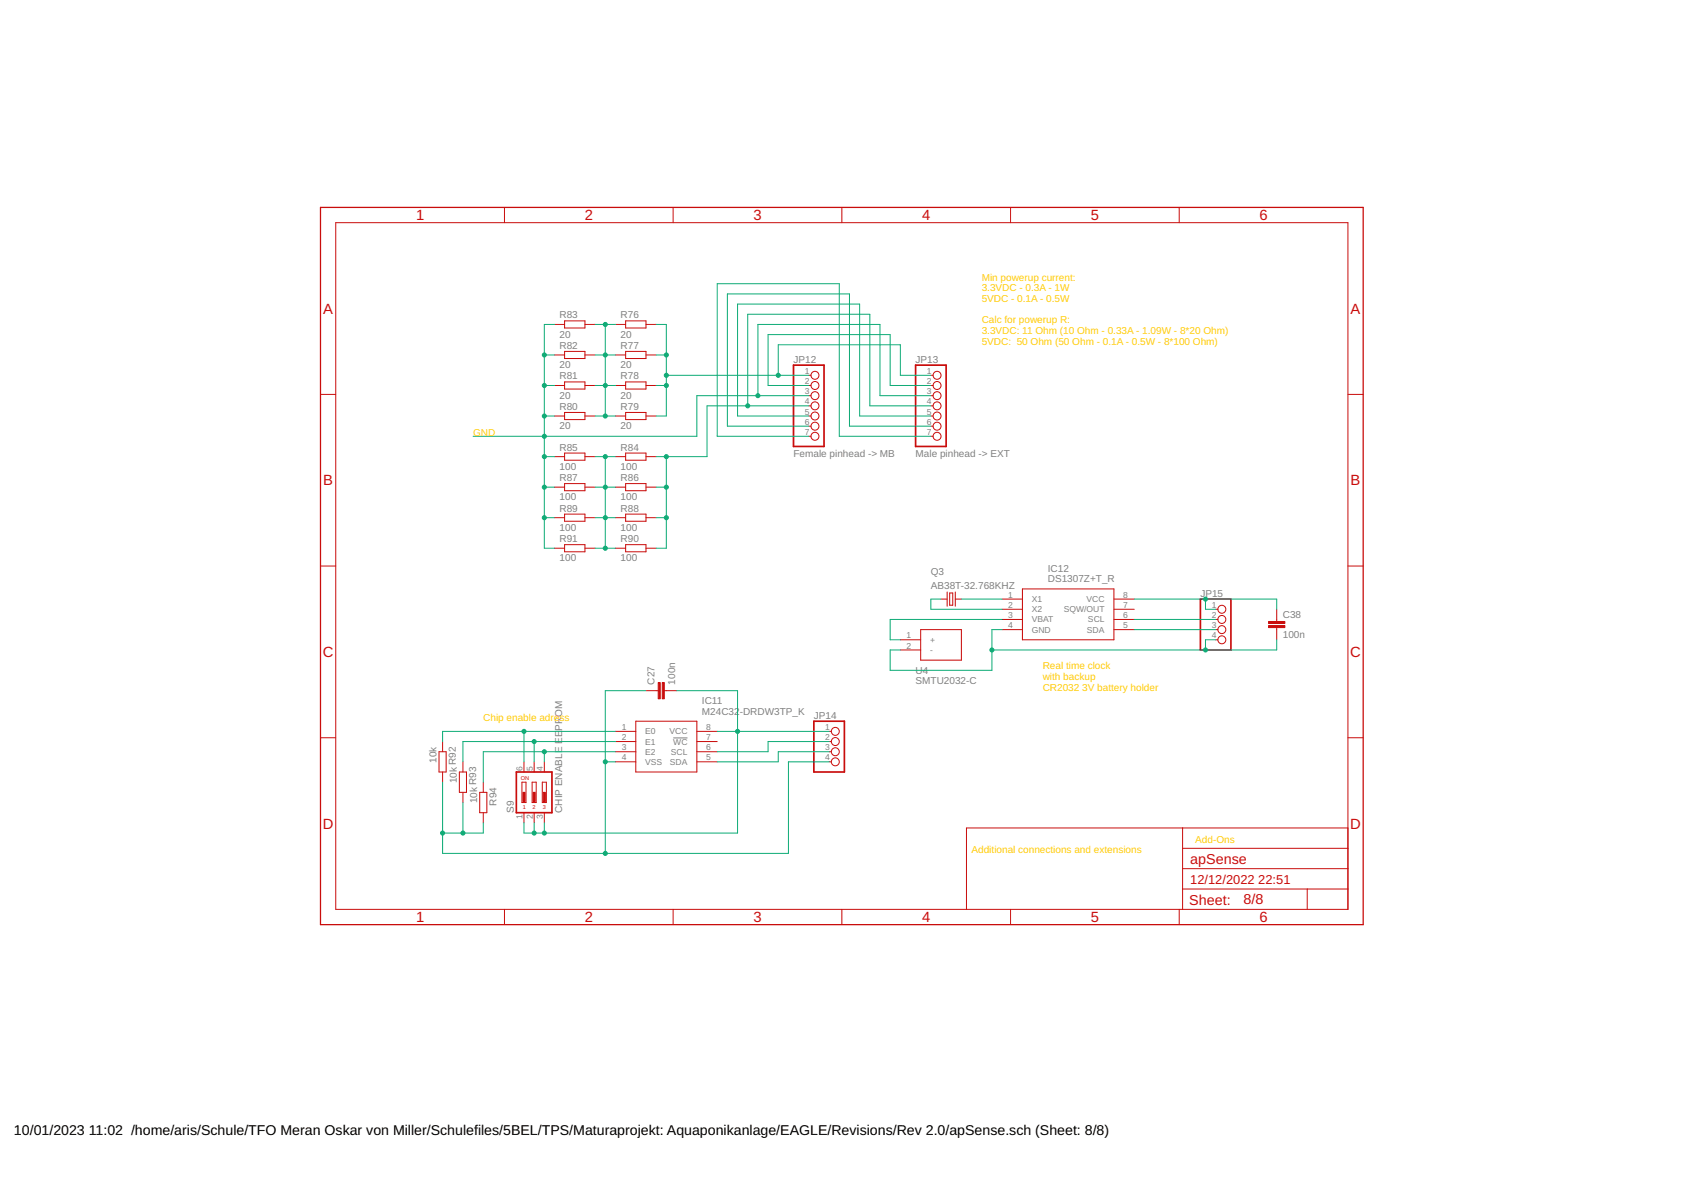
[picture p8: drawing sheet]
<svg xmlns="http://www.w3.org/2000/svg" width="420mm" height="297mm" viewBox="0 0 420 297" stroke-linecap="round" stroke-linejoin="round" font-family="sans-serif">
<path d="M168.1 184.2h3.5" fill="none" stroke="#808080" stroke-width=".25"/>
<g fill="none" stroke="#c90d0c" stroke-width=".25">
<path d="M83.8 55.6h252.7v171.4h-252.7zM125.9 51.8v3.8M168 51.8v3.8M210.2 51.8v3.8M252.3 51.8v3.8M294.4 51.8v3.8M80 98.4h3.8M138.4 96.2h2.5M138.4 81h2.5M138.4 88.6h2.5M140.9 80.1h5.1v1.8h-5.1zM140.9 87.7h5.1v1.8h-5.1z"/>
<path d="M140.9 95.3h5.1v1.8h-5.1zM146 96.2h2.6M146 81h2.6M146 88.6h2.6M153.6 96.2h2.6M153.6 81h2.6M153.6 88.6h2.6M156.2 80.1h5.1v1.8h-5.1zM156.2 87.7h5.1v1.8h-5.1zM156.2 95.3h5.1v1.8h-5.1zM161.3 96.2h2.5M161.3 81h2.5"/>
<path d="M161.3 88.6h2.5M201.9 93.7h.6M201.9 96.2h.6M201.9 98.8h.6M232.4 93.7h.5M232.4 96.2h.5M232.4 98.8h.5M336.5 98.4h3.8M138.4 103.8h2.5M138.4 114h2.5M140.9 103h5.1v1.7h-5.1zM140.9 113.1h5.1v1.8h-5.1z"/>
<path d="M146 103.8h2.6M146 114h2.6M153.6 103.8h2.6M153.6 114h2.6M156.2 103h5.1v1.7h-5.1zM156.2 113.1h5.1v1.8h-5.1zM161.3 103.8h2.5M161.3 114h2.5M201.9 101.3h.6M201.9 103.8h.6M201.9 106.4h.6M201.9 108.9h.6"/>
<path d="M232.4 101.3h.5M232.4 103.8h.5M232.4 106.4h.5M232.4 108.9h.5M138.4 121.6h2.5M138.4 129.2h2.5M138.4 136.8h2.5M140.9 120.7h5.1v1.8h-5.1zM140.9 128.3h5.1v1.8h-5.1zM140.9 136h5.1v1.7h-5.1zM146 121.6h2.6M146 129.2h2.6"/>
<path d="M146 136.8h2.6M153.6 121.6h2.6M153.6 129.2h2.6M153.6 136.8h2.6M156.2 120.7h5.1v1.8h-5.1zM156.2 128.3h5.1v1.8h-5.1zM156.2 136h5.1v1.7h-5.1zM161.3 121.6h2.5M161.3 129.2h2.5M161.3 136.8h2.5M80 141.3h3.8M224.8 159.7h5"/>
<path d="M229.8 157.2h10.2v7.6h-10.2zM234.9 149.5h1.6M236.5 147.8v3.5M237.1 148h.7v3.1h-.7zM238.5 149.5h1.5M238.5 147.8v3.5M250.2 149.5h5M250.2 152.1h5M250.2 154.6h5M250.2 157.2h5M255.2 147h22.9v12.7h-22.9zM278.1 149.5h5.1"/>
<path d="M278.1 152.1h5.1M278.1 154.6h5.1M278.1 157.2h5.1M303.5 159.7h.6M303.5 152.1h.6M303.5 154.6h.6M303.5 157.2h.6M318.7 152.1v3M318.7 156.7v3M336.5 141.3h3.8M161.3 172.4h3M165.8 172.4h3.1"/>
<path d="M224.8 162.2h5M80 184.1h3.8M109.6 187.6h1.8v5.1h-1.8zM110.5 185.1v2.5M110.5 192.7v2.5M114.7 192.7h1.8v5.1h-1.8zM115.6 190.2v2.5M115.6 197.8v2.5M119.8 197.8h1.7v5.1h-1.7zM120.6 195.2v2.6M130.3 195.2h1v5.1h-1zM130.8 190.2v2.5"/>
<path d="M132.8 195.2h1.1v5.1h-1.1zM133.3 190.2v2.5M135.4 195.2h1v5.1h-1zM135.9 190.2v2.5M153.6 182.6h5.1M153.6 185.1h5.1M153.6 187.6h5.1M153.6 190.2h5.1M158.7 180h15.3v12.7h-15.3zM174 182.6h5M174 185.1h5M174 187.6h5"/>
<path d="M174 190.2h5M207 182.6h.5M207 185.1h.5M207 187.6h.5M207 190.2h.5M336.5 184.1h3.8M120.6 202.9v2.5M130.8 202.9v2.5M133.3 202.9v2.5M135.9 202.9v2.5M295.2 206.7v20.3M295.2 216.8h41.3"/>
<path d="M295.2 211.8h41.3M336.5 206.7h-95.2v20.3M125.9 227v3.8M168 227v3.8M210.2 227v3.8M252.3 227v3.8M294.4 227v3.8M295.2 221.9h41.3M326.3 221.9v5.1"/>
<circle cx="203.5" cy="93.7" r=".99"/>
<circle cx="203.5" cy="96.2" r=".99"/>
<circle cx="203.5" cy="98.8" r=".99"/>
<circle cx="233.9" cy="98.8" r=".99"/>
<circle cx="233.9" cy="96.2" r=".99"/>
<circle cx="233.9" cy="93.7" r=".99"/>
<circle cx="203.5" cy="103.8" r=".99"/>
<circle cx="203.5" cy="108.9" r=".99"/>
<circle cx="203.5" cy="106.4" r=".99"/>
<circle cx="203.5" cy="101.3" r=".99"/>
<circle cx="233.9" cy="101.3" r=".99"/>
<circle cx="233.9" cy="108.9" r=".99"/>
<circle cx="233.9" cy="103.8" r=".99"/>
<circle cx="233.9" cy="106.4" r=".99"/>
<circle cx="305" cy="154.6" r=".99"/>
<circle cx="305" cy="157.2" r=".99"/>
<circle cx="305" cy="159.7" r=".99"/>
<circle cx="305" cy="152.1" r=".99"/>
<circle cx="208.5" cy="182.6" r=".99"/>
<circle cx="208.5" cy="185.1" r=".99"/>
<circle cx="208.5" cy="187.6" r=".99"/>
<circle cx="208.5" cy="190.2" r=".99"/>
</g>
<path d="M80 51.8h260.3v179h-260.3z" fill="none" stroke="#c90d0c" stroke-width=".32"/>
<path d="M198.1 91.1h7.6v20.3h-7.6zM228.6 91.1h7.6v20.3h-7.6zM299.7 149.5h7.6v12.7h-7.6zM128.9 192.7h8.9v10.2h-8.9zM203.2 180h7.6v12.7h-7.6z" fill="none" stroke="#c90d0c" stroke-width=".42"/>
<g fill="#c90d0c" stroke="#c90d0c" stroke-width=".25">
<path d="M130.6 197.8h.5v2.3h-.5z"/>
<path d="M133.1 197.8h.5v2.3h-.5z"/>
<path d="M135.6 197.8h.5v2.3h-.5z"/>
<path d="M165.3 170.4h.5v4h-.5z"/>
<path d="M164.3 170.4h.5v4h-.5z"/>
<path d="M316.7 156.1h4.1v.6h-4.1z"/>
<path d="M316.7 155.1h4.1v.5h-4.1z"/>
</g>
<g fill="none" stroke="#0dab76" stroke-width=".25">
<path d="M135.9 88.6h2.5M135.9 96.2h2.5M138.4 81h-2.5v55.8h2.5M148.6 81h5M148.6 88.6h5M148.6 96.2h5M151.1 81v22.8M163.8 81h2.5v22.8h-2.5M163.8 88.6h2.5M163.8 96.2h2.5M166.3 93.7h35.6M189.2 98.8v-17.8h30.5v17.8h12.7"/>
<path d="M194.3 93.7v-7.6h30.5v7.6h7.6M201.9 96.2h-10.2v-12.7h30.5v12.7h10.2M201.9 98.8h-27.9v10.1h-55.9M135.9 103.8h2.5M135.9 114h2.5M148.6 103.8h5M148.6 114h5M151.1 114v22.8M166.3 114v22.8h-2.5M186.7 101.3v-22.9h30.4v22.9h15.3M201.9 103.8h-17.8v-27.9h30.5v27.9h17.8M201.9 101.3h-25.4v12.7h-12.7"/>
<path d="M201.9 106.4h-20.3v-33h30.5v33h20.3M201.9 108.9h-22.9v-38.1h30.5v38.1h22.9M135.9 121.6h2.5M135.9 129.2h2.5M148.6 121.6h5M148.6 129.2h5M148.6 136.8h5M163.8 121.6h2.5M163.8 129.2h2.5M234.9 149.5h-2.5v2.6h17.8M240 149.5h10.2M250.2 154.6h-28v5.1h2.6"/>
<path d="M250.2 157.2h-2.6v10.1h-25.4v-5.1h2.6M283.2 149.5h35.5v2.6M283.2 154.6h20.3M283.2 157.2h20.3M300.9 149.5v2.6h2.6M303.5 159.7h-2.6v2.5M318.7 159.7v2.5h-71.1M161.3 172.4h-10.2v40.6M168.9 172.4h15.2v35.5h-53.3v-2.5M130.8 182.6v7.6M133.3 185.1v5.1M135.9 187.6v2.6"/>
<path d="M151.1 190.2h2.5M153.6 187.6h-33v7.6M153.6 185.1h-38v5.1M153.6 182.6h-43.1v2.5M179 182.6h28M207 187.6h-12.7v2.6h-15.3M207 185.1h-15.3v2.5h-12.7M207 190.2h-10.2v22.8h-86.3v-17.8M115.6 200.3v7.6M120.6 205.4v2.5h-10.1M133.3 205.4v2.5M135.9 205.4v2.5"/>
</g>
<g fill="#0dab76" stroke="#0dab76" stroke-width=".25">
<circle cx="194.3" cy="93.7" r=".51"/>
<circle cx="166.3" cy="88.6" r=".51"/>
<circle cx="166.3" cy="96.2" r=".51"/>
<circle cx="166.3" cy="93.7" r=".51"/>
<circle cx="186.7" cy="101.3" r=".51"/>
<circle cx="166.3" cy="121.6" r=".51"/>
<circle cx="166.3" cy="129.2" r=".51"/>
<circle cx="166.3" cy="114" r=".51"/>
<circle cx="151.1" cy="81" r=".51"/>
<circle cx="151.1" cy="103.8" r=".51"/>
<circle cx="151.1" cy="96.2" r=".51"/>
<circle cx="151.1" cy="88.6" r=".51"/>
<circle cx="151.1" cy="136.8" r=".51"/>
<circle cx="151.1" cy="129.2" r=".51"/>
<circle cx="151.1" cy="121.6" r=".51"/>
<circle cx="151.1" cy="114" r=".51"/>
<circle cx="135.9" cy="96.2" r=".51"/>
<circle cx="135.9" cy="88.6" r=".51"/>
<circle cx="135.9" cy="121.6" r=".51"/>
<circle cx="135.9" cy="129.2" r=".51"/>
<circle cx="135.9" cy="103.8" r=".51"/>
<circle cx="135.9" cy="114" r=".51"/>
<circle cx="189.2" cy="98.8" r=".51"/>
<circle cx="135.9" cy="108.9" r=".51"/>
<circle cx="135.9" cy="187.6" r=".51"/>
<circle cx="133.3" cy="185.1" r=".51"/>
<circle cx="130.8" cy="182.6" r=".51"/>
<circle cx="151.1" cy="190.2" r=".51"/>
<circle cx="115.6" cy="207.9" r=".51"/>
<circle cx="110.5" cy="207.9" r=".51"/>
<circle cx="151.1" cy="213" r=".51"/>
<circle cx="133.3" cy="207.9" r=".51"/>
<circle cx="135.9" cy="207.9" r=".51"/>
<circle cx="184.1" cy="182.6" r=".51"/>
<circle cx="300.9" cy="149.5" r=".51"/>
<circle cx="300.9" cy="162.2" r=".51"/>
<circle cx="247.6" cy="162.2" r=".51"/>
</g>
<g font-size="3.7" fill="#c90d0c">
<text x="103.9" y="55">1</text>
<text x="146" y="55">2</text>
<text x="188.1" y="55">3</text>
<text x="230.2" y="55">4</text>
<text x="272.3" y="55">5</text>
<text x="314.4" y="55">6</text>
<text x="80.7" y="78.3">A</text>
<text x="337.2" y="78.3">A</text>
<text x="80.7" y="121.2">B</text>
<text x="337.2" y="121.2">B</text>
<text x="80.6" y="164">C</text>
<text x="337.1" y="164">C</text>
<text x="80.6" y="206.9">D</text>
<text x="337.1" y="206.9">D</text>
<text x="103.9" y="230.2">1</text>
<text x="146" y="230.2">2</text>
<text x="188.1" y="230.2">3</text>
<text x="230.2" y="230.2">4</text>
<text x="272.3" y="230.2">5</text>
<text x="314.4" y="230.2">6</text>
</g>
<g font-size="3.6" fill="#c90d0c">
<text x="297.1" y="215.6">apSense</text>
<text x="296.9" y="225.8">Sheet:</text>
<text x="310.5" y="225.7">8/8</text>
</g>
<g font-size="3.5">
<text x="3.5" y="283.3">10/01/2023</text>
<text x="22.2" y="283.3">11:02 /home/aris/Schule/TFO Meran Oskar von Miller/Schulefiles/5BEL/TPS/Maturaprojekt: Aquaponikanlage/EAGLE/Revisions/Rev 2.0/apSense.sch (Sheet: 8/8)</text>
</g>
<g font-size="3.2" fill="#c90d0c">
<text x="297.1" y="220.6">12/12/2022</text>
<text x="314.1" y="220.6">22:51</text>
</g>
<g font-size="2.5" fill="#ffcd07">
<text x="245.1" y="70.1">Min powerup current:</text>
<text x="245.1" y="72.7">3.3VDC - 0.3A - 1W</text>
<text x="245.1" y="75.4">5VDC - 0.1A - 0.5W</text>
<text x="245.1" y="80.7">Calc for powerup R:</text>
<text x="245.1" y="83.4">3.3VDC: 11 Ohm (10 Ohm - 0.33A - 1.09W - 8*20 Ohm)</text>
<text x="245.1" y="86.1">5VDC: 50 Ohm (50 Ohm - 0.1A - 0.5W - 8*100 Ohm)</text>
<text x="118.1" y="108.9">GND</text>
<text x="260.3" y="167.1">Real time clock</text>
<text x="260.3" y="169.7">with backup</text>
<text x="260.3" y="172.4">CR2032</text>
<text x="270.2" y="172.4">3V battery holder</text>
<text x="120.6" y="180">Chip enable adress</text>
<text x="242.5" y="213">Additional connections and extensions</text>
<text x="298.4" y="210.5">Add-Ons</text>
</g>
<g font-size="2.5" fill="#808080">
<text x="139.7" y="79.5">R83</text>
<text x="154.9" y="79.5">R76</text>
<text x="139.7" y="84.3">20</text>
<text x="139.7" y="87.1">R82</text>
<text x="154.9" y="84.3">20</text>
<text x="154.9" y="87.1">R77</text>
<text x="139.7" y="91.9">20</text>
<text x="139.7" y="94.7">R81</text>
<text x="154.9" y="91.9">20</text>
<text x="154.9" y="94.7">R78</text>
<text x="198.1" y="90.5">JP12</text>
<text x="228.6" y="90.5">JP13</text>
<text x="139.7" y="99.5">20</text>
<text x="154.9" y="99.5">20</text>
<text x="139.7" y="107.1">20</text>
<text x="139.7" y="102.3">R80</text>
<text x="154.9" y="107.1">20</text>
<text x="154.9" y="102.3">R79</text>
<text x="139.7" y="112.5">R85</text>
<text x="154.9" y="112.5">R84</text>
<text x="198.1" y="114">Female pinhead -&gt; MB</text>
<text x="228.6" y="114">Male pinhead -&gt; EXT</text>
<text x="139.7" y="117.3">100</text>
<text x="154.9" y="117.3">100</text>
<text x="139.7" y="124.9">100</text>
<text x="139.7" y="120.1">R87</text>
<text x="154.9" y="124.9">100</text>
<text x="154.9" y="120.1">R86</text>
<text x="139.7" y="127.7">R89</text>
<text x="154.9" y="127.7">R88</text>
<text x="139.7" y="132.5">100</text>
<text x="139.7" y="135.3">R91</text>
<text x="154.9" y="132.5">100</text>
<text x="154.9" y="135.3">R90</text>
<text x="139.7" y="140.1">100</text>
<text x="154.9" y="140.1">100</text>
<text x="232.4" y="143.4">Q3</text>
<text x="261.6" y="142.8">IC12</text>
<text x="232.4" y="147">AB38T-32.768KHZ</text>
<text x="261.6" y="145.4">DS1307Z+T_R</text>
<text x="299.7" y="148.9">JP15</text>
<text x="320.3" y="154.2">C38</text>
<text x="320.3" y="159.3">100n</text>
<text x="163.4" y="170.9" transform="rotate(-90 163.4 170.9)">C27</text>
<text x="168.5" y="170.9" transform="rotate(-90 168.5 170.9)">100n</text>
<text x="228.6" y="170.7">SMTU2032-C</text>
<text x="228.6" y="168.2">U4</text>
<text x="175.2" y="178.4">M24C32</text>
<text x="175.2" y="175.8">IC11</text>
<text x="184.7" y="178.4">-DRDW3TP_K</text>
<text x="203.2" y="179.4">JP14</text>
<text x="140.3" y="182.4" transform="rotate(-90 140.3 182.4)">PROM</text>
<text x="109" y="190.4" transform="rotate(-90 109 190.4)">10k</text>
<text x="114" y="195.5" transform="rotate(-90 114 195.5)">10k R92</text>
<text x="119.1" y="200.5" transform="rotate(-90 119.1 200.5)">10k R93</text>
<text x="123.9" y="201.1" transform="rotate(-90 123.9 201.1)">R94</text>
<text x="128.3" y="202.9" transform="rotate(-90 128.3 202.9)">S9</text>
<text x="140.3" y="202.9" transform="rotate(-90 140.3 202.9)">CHIP ENABLE EE</text>
</g>
<g font-size="2.1" fill="#808080">
<text x="200.9" y="93.3">1</text>
<text x="200.9" y="95.9">2</text>
<text x="231.4" y="93.3">1</text>
<text x="231.4" y="95.9">2</text>
<text x="200.9" y="98.4">3</text>
<text x="200.9" y="100.9">4</text>
<text x="231.4" y="98.4">3</text>
<text x="231.4" y="100.9">4</text>
<text x="200.9" y="103.5">5</text>
<text x="200.9" y="106">6</text>
<text x="231.4" y="103.5">5</text>
<text x="231.4" y="106">6</text>
<text x="200.9" y="108.6">7</text>
<text x="231.4" y="108.6">7</text>
<text x="251.7" y="149.2">1</text>
<text x="280.4" y="149.2">8</text>
<text x="251.7" y="151.7">2</text>
<text x="251.7" y="154.3">3</text>
<text x="257.6" y="150.3">X1</text>
<text x="257.6" y="152.8">X2</text>
<text x="257.6" y="155.4">VBAT</text>
<text x="265.6" y="152.8">SQW/OUT</text>
<text x="271.3" y="150.3">VCC</text>
<text x="271.6" y="155.4">SCL</text>
<text x="280.4" y="151.7">7</text>
<text x="280.4" y="154.3">6</text>
<text x="302.5" y="151.7">1</text>
<text x="302.5" y="154.3">2</text>
<text x="226.3" y="159.3">1</text>
<text x="226.3" y="161.9">2</text>
<text x="232.2" y="160.5">+</text>
<text x="251.7" y="156.8">4</text>
<text x="257.6" y="157.9">GND</text>
<text x="271.4" y="157.9">SDA</text>
<text x="280.4" y="156.8">5</text>
<text x="302.5" y="156.8">3</text>
<text x="302.5" y="159.3">4</text>
<text x="232.2" y="163">-</text>
<text x="155.2" y="182.2">1</text>
<text x="155.2" y="184.7">2</text>
<text x="161.1" y="183.3">E0</text>
<text x="161.1" y="185.9">E1</text>
<text x="167.1" y="183.3">VCC</text>
<text x="168.1" y="185.9">WC</text>
<text x="176.3" y="182.2">8</text>
<text x="176.3" y="184.7">7</text>
<text x="206" y="182.2">1</text>
<text x="206" y="184.7">2</text>
<text x="155.2" y="187.3">3</text>
<text x="155.2" y="189.8">4</text>
<text x="161.1" y="188.4">E2</text>
<text x="161.1" y="190.9">VSS</text>
<text x="167.2" y="190.9">SDA</text>
<text x="167.5" y="188.4">SCL</text>
<text x="176.3" y="187.3">6</text>
<text x="176.3" y="189.8">5</text>
<text x="206" y="187.3">3</text>
<text x="206" y="189.8">4</text>
<text x="130.4" y="192.4" transform="rotate(-90 130.4 192.4)">6</text>
<text x="133" y="192.4" transform="rotate(-90 133 192.4)">5</text>
<text x="135.5" y="192.4" transform="rotate(-90 135.5 192.4)">4</text>
<text x="130.4" y="204.4" transform="rotate(-90 130.4 204.4)">1</text>
<text x="133" y="204.4" transform="rotate(-90 133 204.4)">2</text>
<text x="135.5" y="204.4" transform="rotate(-90 135.5 204.4)">3</text>
</g>
<g font-size="1.4" fill="#c90d0c">
<text x="130" y="194.7">ON</text>
<text x="130.5" y="201.9">1</text>
<text x="133" y="201.9">2</text>
<text x="135.5" y="201.9">3</text>
</g>
</svg>
